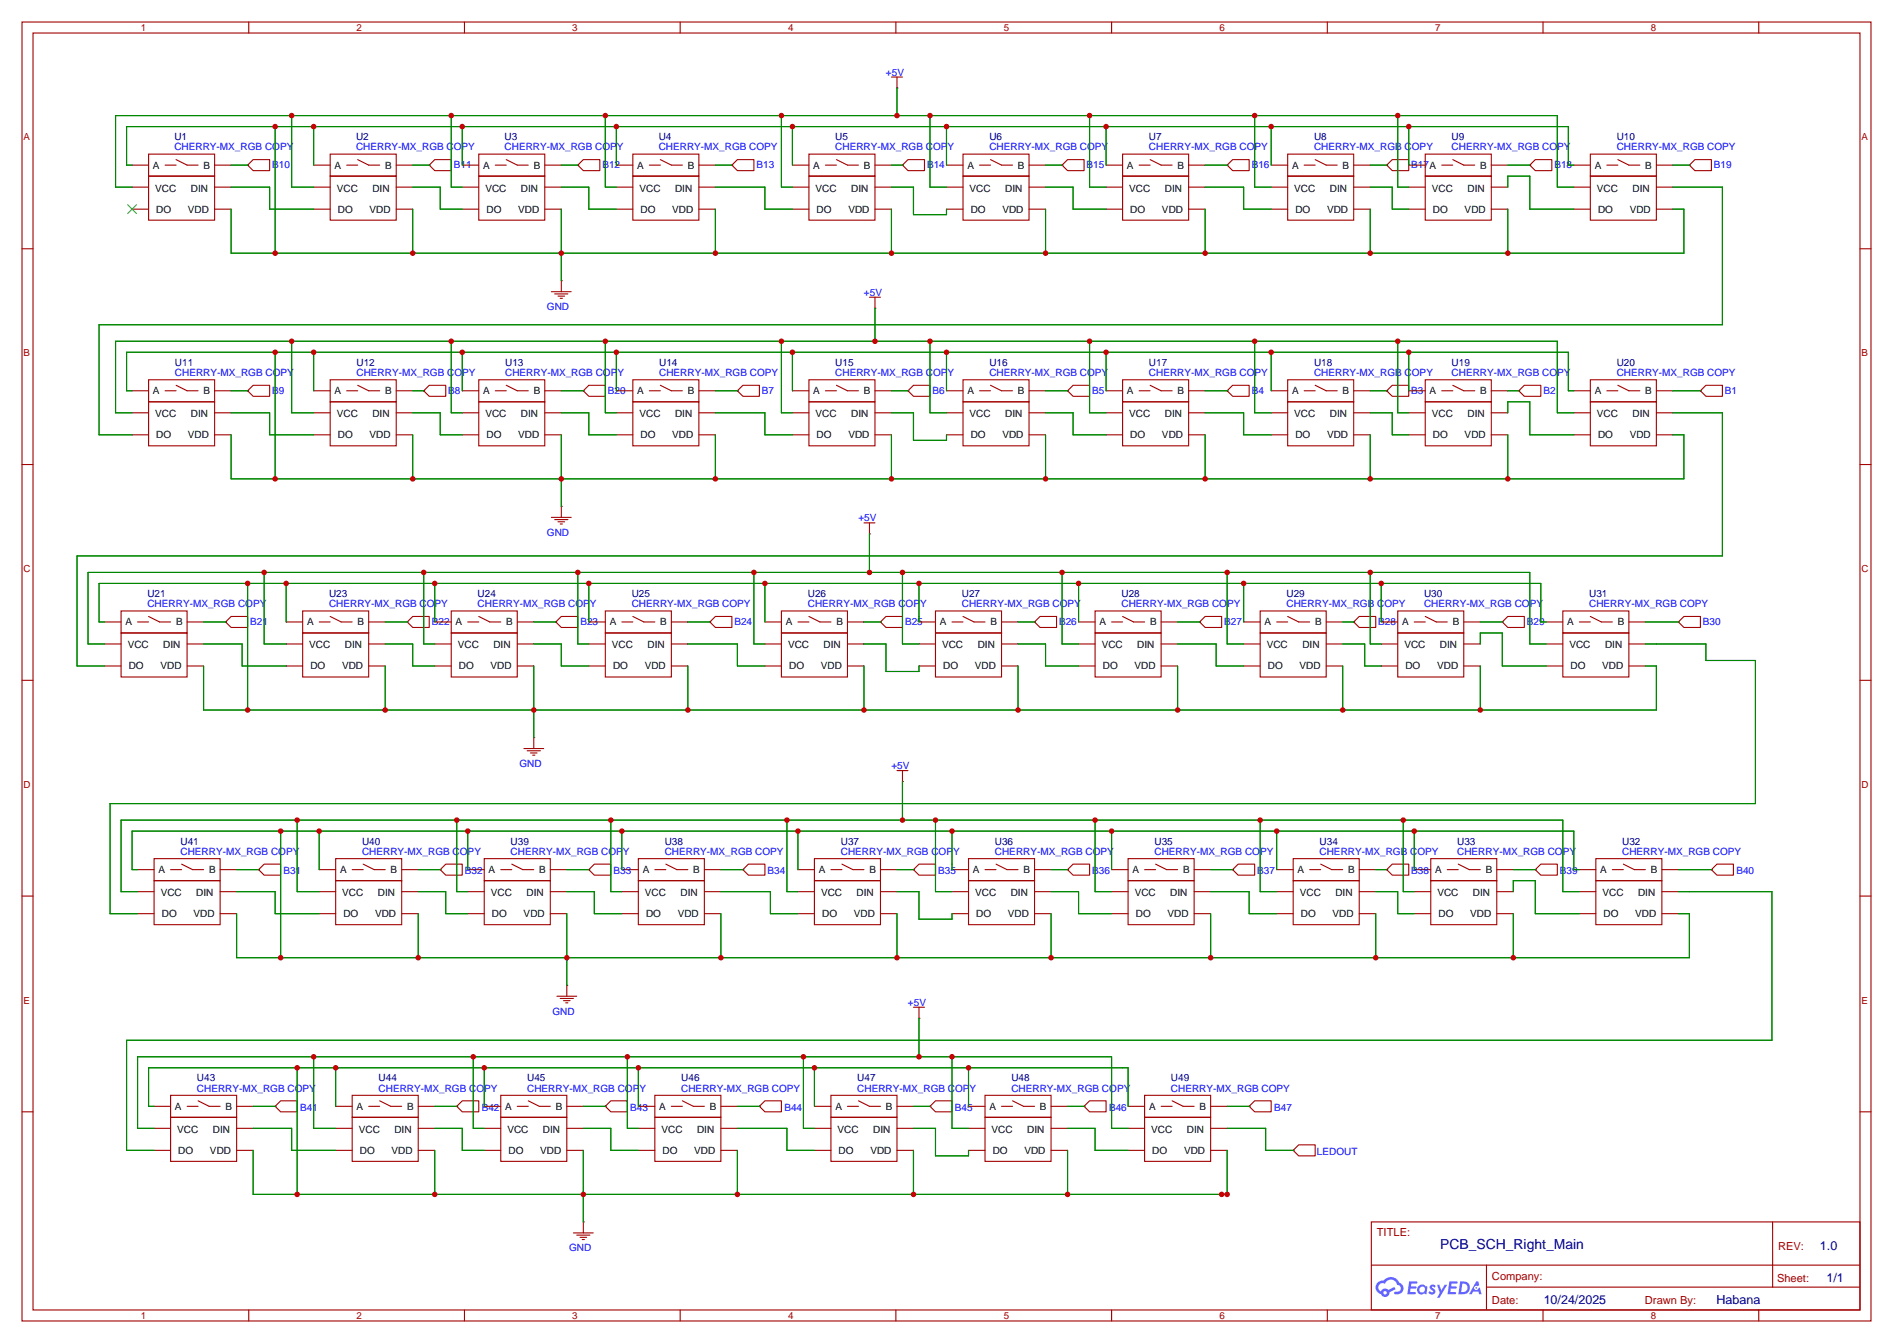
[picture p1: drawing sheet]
<svg xmlns="http://www.w3.org/2000/svg" width="437mm" height="310mm" viewBox="0 0 437 310" stroke-linecap="round" stroke-linejoin="round" font-family="sans-serif">
<g fill="none" stroke="#a10000" stroke-width=".25">
<path d="M5.1 5.1h426.7v299.7h-426.7zM7.6 7.6h421.7v294.7h-421.7zM57.4 5.1v2.5M107.2 5.1v2.5M157 5.1v2.5M205.7 17.8h2.6M206.8 5.1v2.5M207 17.8v2.5M256.5 5.1v2.5M306.3 5.1v2.5M356.1 5.1v2.5M405.9 5.1v2.5"/>
<path d="M30.5 38.1h3.8M34.3 35.6h15.2v5h-15.2zM38.1 38.1h2.5M40.6 36.8l2.6 1.3h2.5M49.5 38.1h3.8M57.1 38.1l1.3-1.3h3.8v2.6h-3.8zM57.1 38.1h.1M72.4 38.1h3.8M76.2 35.6h15.2v5h-15.2zM80 38.1h2.5M82.5 36.8l2.6 1.3h2.5M91.4 38.1h3.8"/>
<path d="M99.1 38.1l1.2-1.3h3.8v2.6h-3.8zM99.1 38.1h.1M106.7 38.1h3.8M110.5 35.6h15.2v5h-15.2zM114.3 38.1h2.5M116.8 36.8l2.6 1.3h2.5M125.7 38.1h3.8M133.3 38.1l1.3-1.3h3.8v2.6h-3.8zM133.3 38.1h.1M142.2 38.1h3.8M146 35.6h15.3v5h-15.3zM149.9 38.1h2.5"/>
<path d="M152.4 36.8l2.5 1.3h2.6M161.3 38.1h3.8M168.9 38.1l1.3-1.3h3.8v2.6h-3.8zM168.9 38.1h.1M182.9 38.1h3.8M186.7 35.6h15.2v5h-15.2zM190.5 38.1h2.5M193 36.8l2.6 1.3h2.5M201.9 38.1h3.8M207 20.3h.1M208.3 38.1l1.2-1.3h3.9v2.6h-3.9zM208.3 38.1h.1"/>
<path d="M218.4 38.1h3.8M222.2 35.6h15.3v5h-15.3zM226.1 38.1h2.5M228.6 36.8l2.5 1.3h2.6M237.5 38.1h3.8M245.1 38.1l1.3-1.3h3.8v2.6h-3.8zM245.1 38.1h.1M255.3 38.1h3.8M259.1 35.6h15.2v5h-15.2zM262.9 38.1h2.5M265.4 36.8l2.6 1.3h2.5M274.3 38.1h3.8"/>
<path d="M283.2 38.1l1.3-1.3h3.8v2.6h-3.8zM283.2 38.1h.1M293.4 38.1h3.8M297.2 35.6h15.2v5h-15.2zM301 38.1h2.5M303.5 36.8l2.6 1.3h2.5M312.4 38.1h3.8M320 38.1l1.3-1.3h3.8v2.6h-3.8zM320 38.1h.1M325.1 38.1h3.8M328.9 35.6h15.3v5h-15.3zM332.7 38.1h2.6"/>
<path d="M335.3 36.8l2.5 1.3h2.6M344.2 38.1h3.8M353.1 38.1l1.2-1.3h3.8v2.6h-3.8zM353.1 38.1h.1M363.2 38.1h3.8M367 35.6h15.3v5h-15.3zM370.8 38.1h2.6M373.4 36.8l2.5 1.3h2.6M382.3 38.1h3.8M389.9 38.1l1.3-1.3h3.8v2.6h-3.8zM389.9 38.1h.1M5.1 57.4h2.5"/>
<path d="M30.5 43.2h3.8M30.5 48.3h3.8M34.3 40.6h15.2v10.2h-15.2zM49.5 43.2h3.8M49.5 48.3h3.8M72.4 43.2h3.8M72.4 48.3h3.8M76.2 40.6h15.2v10.2h-15.2zM91.4 43.2h3.8M91.4 48.3h3.8M106.7 43.2h3.8M106.7 48.3h3.8"/>
<path d="M110.5 40.6h15.2v10.2h-15.2zM125.7 43.2h3.8M125.7 48.3h3.8M142.2 43.2h3.8M142.2 48.3h3.8M146 40.6h15.3v10.2h-15.3zM161.3 43.2h3.8M161.3 48.3h3.8M182.9 43.2h3.8M182.9 48.3h3.8M186.7 40.6h15.2v10.2h-15.2zM201.9 43.2h3.8"/>
<path d="M201.9 48.3h3.8M218.4 43.2h3.8M218.4 48.3h3.8M222.2 40.6h15.3v10.2h-15.3zM237.5 43.2h3.8M237.5 48.3h3.8M255.3 43.2h3.8M255.3 48.3h3.8M259.1 40.6h15.2v10.2h-15.2zM274.3 43.2h3.8M274.3 48.3h3.8M293.4 43.2h3.8"/>
<path d="M293.4 48.3h3.8M297.2 40.6h15.2v10.2h-15.2zM312.4 43.2h3.8M312.4 48.3h3.8M325.1 43.2h3.8M325.1 48.3h3.8M328.9 40.6h15.3v10.2h-15.3zM344.2 43.2h3.8M344.2 48.3h3.8M363.2 43.2h3.8M363.2 48.3h3.8M367 40.6h15.3v10.2h-15.3z"/>
<path d="M382.3 43.2h3.8M382.3 48.3h3.8M429.3 57.4h2.5M127.3 67.3h4.5M128 67.8h3.1M128.8 68.3h1.5M129.3 68.8h.5M129.5 64.8h.1M129.5 64.8v2.5M200.7 68.6h2.5M201.9 71.1h.1M201.9 68.6v2.5"/>
<path d="M30.5 90.2h3.8M30.5 95.2h3.8M34.3 92.7h15.2v10.2h-15.2zM34.3 87.6h15.2v5.1h-15.2zM38.1 90.2h2.5M40.6 88.9l2.6 1.3h2.5M49.5 90.2h3.8M49.5 95.2h3.8M57.1 90.2h.1M58.4 88.9h3.8v2.5h-3.8l-1.3-1.2zM72.4 90.2h3.8M72.4 95.2h3.8"/>
<path d="M76.2 92.7h15.2v10.2h-15.2zM76.2 87.6h15.2v5.1h-15.2zM80 90.2h2.5M82.5 88.9l2.6 1.3h2.5M91.4 90.2h3.8M91.4 95.2h3.8M97.8 90.2h.1M99.1 88.9h3.8v2.5h-3.8l-1.3-1.2zM106.7 90.2h3.8M106.7 95.2h3.8M110.5 92.7h15.2v10.2h-15.2zM110.5 87.6h15.2v5.1h-15.2z"/>
<path d="M114.3 90.2h2.5M116.8 88.9l2.6 1.3h2.5M125.7 90.2h3.8M125.7 95.2h3.8M134.6 90.2h.1M135.9 88.9h3.8v2.5h-3.8l-1.3-1.2zM142.2 90.2h3.8M142.2 95.2h3.8M146 92.7h15.3v10.2h-15.3zM146 87.6h15.3v5.1h-15.3zM149.9 90.2h2.5M152.4 88.9l2.5 1.3h2.6"/>
<path d="M161.3 90.2h3.8M161.3 95.2h3.8M170.2 90.2h.1M171.4 88.9h3.9v2.5h-3.9l-1.2-1.2zM182.9 90.2h3.8M182.9 95.2h3.8M186.7 92.7h15.2v10.2h-15.2zM186.7 87.6h15.2v5.1h-15.2zM190.5 90.2h2.5M193 88.9l2.6 1.3h2.5M201.9 90.2h3.8M201.9 95.2h3.8"/>
<path d="M209.5 90.2h.1M210.8 88.9h3.8v2.5h-3.8l-1.3-1.2zM218.4 90.2h3.8M218.4 95.2h3.8M222.2 92.7h15.3v10.2h-15.3zM222.2 87.6h15.3v5.1h-15.3zM226.1 90.2h2.5M228.6 88.9l2.5 1.3h2.6M237.5 90.2h3.8M237.5 95.2h3.8M246.4 90.2h.1M247.6 88.9h3.9v2.5h-3.9l-1.2-1.2z"/>
<path d="M255.3 90.2h3.8M255.3 95.2h3.8M259.1 92.7h15.2v10.2h-15.2zM259.1 87.6h15.2v5.1h-15.2zM262.9 90.2h2.5M265.4 88.9l2.6 1.3h2.5M274.3 90.2h3.8M274.3 95.2h3.8M283.2 90.2l1.3-1.3h3.8v2.5h-3.8zM283.2 90.2h.1M293.4 90.2h3.8M293.4 95.2h3.8"/>
<path d="M297.2 92.7h15.2v10.2h-15.2zM297.2 87.6h15.2v5.1h-15.2zM301 90.2h2.5M303.5 88.9l2.6 1.3h2.5M312.4 90.2h3.8M312.4 95.2h3.8M320 90.2h.1M321.3 88.9h3.8v2.5h-3.8l-1.3-1.2zM325.1 90.2h3.8M325.1 95.2h3.8M328.9 92.7h15.3v10.2h-15.3zM328.9 87.6h15.3v5.1h-15.3z"/>
<path d="M332.7 90.2h2.6M335.3 88.9l2.5 1.3h2.6M344.2 90.2h3.8M344.2 95.2h3.8M350.5 90.2l1.3-1.3h3.8v2.5h-3.8zM350.5 90.2h.1M363.2 90.2h3.8M363.2 95.2h3.8M367 92.7h15.3v10.2h-15.3zM367 87.6h15.3v5.1h-15.3zM370.8 90.2h2.6M373.4 88.9l2.5 1.3h2.6"/>
<path d="M382.3 90.2h3.8M382.3 95.2h3.8M392.4 90.2h.1M393.7 88.9h3.8v2.5h-3.8l-1.3-1.2zM5.1 107.2h2.5M30.5 100.3h3.8M49.5 100.3h3.8M72.4 100.3h3.8M91.4 100.3h3.8M106.7 100.3h3.8M125.7 100.3h3.8M127.3 119.4h4.5"/>
<path d="M128 119.9h3.1M129.5 116.8h.1M129.5 116.8v2.6M142.2 100.3h3.8M161.3 100.3h3.8M182.9 100.3h3.8M201.9 100.3h3.8M218.4 100.3h3.8M237.5 100.3h3.8M255.3 100.3h3.8M274.3 100.3h3.8M293.4 100.3h3.8"/>
<path d="M312.4 100.3h3.8M325.1 100.3h3.8M344.2 100.3h3.8M363.2 100.3h3.8M382.3 100.3h3.8M429.3 107.2h2.5M128.8 120.4h1.5M129.3 120.9h.5M199.4 120.6h2.5M200.7 123.2h.1M200.7 120.6v2.6M5.1 157h2.5"/>
<path d="M24.1 143.5h3.8M24.1 148.6h3.8M24.1 153.7h3.8M27.9 146.1h15.3v10.1h-15.3zM27.9 141h15.3v5.1h-15.3zM31.7 143.5h2.6M34.3 142.2l2.5 1.3h2.6M43.2 143.5h3.8M43.2 148.6h3.8M43.2 153.7h3.8M52.1 143.5h.1M53.3 142.2h3.8v2.6h-3.8l-1.2-1.3z"/>
<path d="M66 143.5h3.8M66 148.6h3.8M66 153.7h3.8M69.8 146.1h15.3v10.1h-15.3zM69.8 141h15.3v5.1h-15.3zM73.7 143.5h2.5M76.2 142.2l2.5 1.3h2.6M85.1 143.5h3.8M85.1 148.6h3.8M85.1 153.7h3.8M94 143.5l1.2-1.3h3.9v2.6h-3.9zM94 143.5h.1"/>
<path d="M100.3 143.5h3.8M100.3 148.6h3.8M100.3 153.7h3.8M104.1 146.1h15.3v10.1h-15.3zM104.1 141h15.3v5.1h-15.3zM107.9 143.5h2.6M110.5 142.2l2.5 1.3h2.6M119.4 143.5h3.8M119.4 148.6h3.8M119.4 153.7h3.8M128.3 143.5l1.2-1.3h3.8v2.6h-3.8zM128.3 143.5h.1"/>
<path d="M135.9 143.5h3.8M135.9 148.6h3.8M135.9 153.7h3.8M139.7 146.1h15.2v10.1h-15.2zM139.7 141h15.2v5.1h-15.2zM143.5 143.5h2.5M146 142.2l2.6 1.3h2.5M154.9 143.5h3.8M154.9 148.6h3.8M154.9 153.7h3.8M163.8 143.5l1.3-1.3h3.8v2.6h-3.8zM163.8 143.5h.1"/>
<path d="M176.5 143.5h3.8M176.5 148.6h3.8M176.5 153.7h3.8M180.3 146.1h15.3v10.1h-15.3zM180.3 141h15.3v5.1h-15.3zM184.1 143.5h2.6M186.7 142.2l2.5 1.3h2.6M195.6 143.5h3.8M195.6 148.6h3.8M195.6 153.7h3.8M203.2 143.5h.1M204.5 142.2h3.8v2.6h-3.8l-1.3-1.3z"/>
<path d="M212.1 143.5h3.8M212.1 148.6h3.8M212.1 153.7h3.8M215.9 146.1h15.2v10.1h-15.2zM215.9 141h15.2v5.1h-15.2zM219.7 143.5h2.5M222.2 142.2l2.6 1.3h2.5M231.1 143.5h3.8M231.1 148.6h3.8M231.1 153.7h3.8M238.8 143.5l1.2-1.3h3.8v2.6h-3.8zM238.8 143.5h.1"/>
<path d="M248.9 143.5h3.8M248.9 148.6h3.8M248.9 153.7h3.8M252.7 146.1h15.3v10.1h-15.3zM252.7 141h15.3v5.1h-15.3zM256.5 143.5h2.6M259.1 142.2l2.5 1.3h2.6M268 143.5h3.8M268 148.6h3.8M268 153.7h3.8M276.9 143.5l1.2-1.3h3.8v2.6h-3.8zM276.9 143.5h.1"/>
<path d="M287 143.5h3.8M287 148.6h3.8M287 153.7h3.8M290.8 146.1h15.3v10.1h-15.3zM290.8 141h15.3v5.1h-15.3zM294.6 143.5h2.6M297.2 142.2l2.5 1.3h2.6M306.1 143.5h3.8M306.1 148.6h3.8M306.1 153.7h3.8M312.4 143.5l1.3-1.3h3.8v2.6h-3.8zM312.4 143.5h.1"/>
<path d="M318.8 143.5h3.8M318.8 148.6h3.8M318.8 153.7h3.8M322.6 146.1h15.2v10.1h-15.2zM322.6 141h15.2v5.1h-15.2zM326.4 143.5h2.5M328.9 142.2l2.6 1.3h2.5M337.8 143.5h3.8M337.8 148.6h3.8M337.8 153.7h3.8M346.7 143.5l1.3-1.3h3.8v2.6h-3.8zM346.7 143.5h.1"/>
<path d="M356.9 143.5h3.8M356.9 148.6h3.8M356.9 153.7h3.8M360.7 146.1h15.2v10.1h-15.2zM360.7 141h15.2v5.1h-15.2zM364.5 143.5h2.5M367 142.2l2.6 1.3h2.5M375.9 143.5h3.8M375.9 148.6h3.8M375.9 153.7h3.8M387.3 143.5h.1M388.6 142.2h3.8v2.6h-3.8l-1.3-1.3z"/>
<path d="M429.3 157h2.5M120.9 172.7h4.6M121.7 173.2h3M122.4 173.7h1.6M122.9 174.2h.5M123.2 170.2h.1M123.2 170.2v2.5M5.1 206.8h2.5M429.3 206.8h2.5M5.1 256.5h2.5M429.3 256.5h2.5M316.5 281.9h112.8v20.4h-112.8z"/>
<path d="M316.5 291.9h112.7M343.1 297h86.1M343.1 291.9v10.2M409.1 282v15M57.4 302.3v2.5M107.2 302.3v2.5M157 302.3v2.5M206.8 302.3v2.5M256.5 302.3v2.5M306.3 302.3v2.5M356.1 302.3v2.5M405.9 302.3v2.5"/>
</g>
<path d="M29.5 47.2l2 2.1M31.5 47.2l-2 2.1" fill="none" stroke="#3c3" stroke-width=".25"/>
<g fill="#5487ff">
<path d="M330.1 296.6l.6-.2 .3 .1 .4 .2-.3 .5a.33 .33 0 0 0-.3-.3 .33 .33 0 0 0-.3 .1v.1a.86 .86 0 0 1 .7 .6 .86 .86 0 0 1-.3 .9l-.6 .1-.7-.4 .4-.4 .5 .3 .2-.1v-.2a.88 .88 0 0 1-.6-1.3z"/>
<path d="M331.6 296.4h.6l.4 1.3 .8-1.3h.6l-1.8 3.1h-.6l.7-1.2z"/>
<path d="M325.2 295.7l1.9 .1-.1 .3-1.3 .1-.1 .6h1.1l.2 .3-.2 .2h-1.1l-.2 .8 1.2 .1 .2 .2-.1 .2h-1.9z"/>
<path d="M334.5 295.7l1.9 .1-.1 .3-1.3 .1-.1 .6h1.1l.2 .3-.3 .2h-1.1l-.1 .8 1.2 .1 .2 .2-.2 .2h-1.8z"/>
<path d="M340.7 295.7h.5l.2 .9-.4 .2a.5 .5 0 0 0-.8 .2 .5 .5 0 0 0 .4 .7 .5 .5 0 0 0 .6-.5l.3-.1 .4 1.5h-.5l-.2-.6h-1.2l-.4 .6h-.6z"/>
<path d="M337 295.7l-.4 2.9h.9a1.51 1.51 0 0 0 1.7-1.5 1.51 1.51 0 0 0-1.7-1.4zM337.5 296.2a1.02 1.02 0 0 1 1.2 1.1 1.02 1.02 0 0 1-1.5 .8z"/>
<path d="M327.5 296.7a1.11 1.11 0 0 0-.3 1.5 1.11 1.11 0 0 0 1.6 .3l.4 .1 .2-1.6-.4-.2a1.02 1.02 0 0 0-1.5-.1zM327.5 297.5a.67 .67 0 0 1 1.3 0 .67 .67 0 0 1-1.3 0z"/>
<path d="M317.9 295.9a1.58 1.58 0 0 0 .8 2.7 1.01 1.01 0 0 0 1.2 .7 1.01 1.01 0 0 0 .8-1.1l1.4-.7-.3-.6-1.4 .7-.5-.3a1.02 1.02 0 0 0-1.2 .7 1 1 0 0 1-.5-1.4 1 1 0 0 1 1.4-.4 1.49 1.49 0 0 1 1.6-.9 1.49 1.49 0 0 1 1.3 1.2 .82 .82 0 0 1 .7 1 .82 .82 0 0 1-1.2 .5l-.2 .2v.3a1.4 1.4 0 0 0 2-.6 1.4 1.4 0 0 0-.9-2 2.19 2.19 0 0 0-3.7-.4l-.7 .1zM319.3 298.3a.39 .39 0 0 1 .7 0 .39 .39 0 0 1-.7 0z"/>
<circle cx="340.7" cy="297.2" r=".19"/>
</g>
<g fill="none" stroke="#a10000" stroke-width=".25">
<path d="M207 177.8h2.5M208.3 177.8v2.5M35.6 198.1h15.2v5.1h-15.2zM41.9 199.4l2.5 1.3h2.6M77.5 198.1h15.2v5.1h-15.2zM83.8 199.4l2.6 1.3h2.5M111.8 198.1h15.2v5.1h-15.2zM118.1 199.4l2.5 1.3h2.6M137.2 199.4h3.8v2.5h-3.8l-1.3-1.2zM147.3 198.1h15.3v5.1h-15.3zM153.7 199.4l2.5 1.3h2.5M188 198.1h15.2v5.1h-15.2z"/>
<path d="M194.3 199.4l2.5 1.3h2.6M208.3 180.3h.1M223.5 198.1h15.3v5.1h-15.3zM229.9 199.4l2.5 1.3h2.5M247.6 199.4h3.9v2.5h-3.9l-1.2-1.2zM260.3 198.1h15.3v5.1h-15.3zM266.7 199.4l2.5 1.3h2.6M285.8 199.4h3.8v2.5h-3.8l-1.3-1.2zM298.4 198.1h15.3v5.1h-15.3zM304.8 199.4l2.5 1.3h2.6M321.3 199.4h3.8v2.5h-3.8l-1.3-1.2zM330.2 198.1h15.2v5.1h-15.2z"/>
<path d="M336.5 199.4l2.6 1.3h2.5M355.6 199.4h3.8v2.5h-3.8l-1.3-1.2zM368.3 198.1h15.2v5.1h-15.2zM374.6 199.4l2.6 1.3h2.5M396.2 199.4h3.8v2.5h-3.8l-1.2-1.2zM31.7 200.7h3.9M31.7 205.7h3.9M31.7 210.8h3.9M35.6 203.2h15.2v10.2h-15.2zM39.4 200.7h2.5M50.8 200.7h3.8M50.8 205.7h3.8"/>
<path d="M50.8 210.8h3.8M59.7 200.7l1.3-1.3h3.8v2.5h-3.8zM59.7 200.7h.1M73.7 200.7h3.8M73.7 205.7h3.8M73.7 210.8h3.8M77.5 203.2h15.2v10.2h-15.2zM81.3 200.7h2.5M92.7 200.7h3.8M92.7 205.7h3.8M92.7 210.8h3.8M101.6 200.7l1.3-1.3h3.8v2.5h-3.8z"/>
<path d="M101.6 200.7h.1M107.9 200.7h3.9M107.9 205.7h3.9M107.9 210.8h3.9M111.8 203.2h15.2v10.2h-15.2zM115.6 200.7h2.5M127 200.7h3.8M127 205.7h3.8M127 210.8h3.8M135.9 200.7h.1M143.5 200.7h3.8M143.5 205.7h3.8"/>
<path d="M143.5 210.8h3.8M147.3 203.2h15.3v10.2h-15.3zM151.1 200.7h2.6M162.6 200.7h3.8M162.6 205.7h3.8M162.6 210.8h3.8M171.4 200.7l1.3-1.3h3.8v2.5h-3.8zM171.4 200.7h.1M184.1 200.7h3.9M184.1 205.7h3.9M184.1 210.8h3.9M188 203.2h15.2v10.2h-15.2z"/>
<path d="M191.8 200.7h2.5M203.2 200.7h3.8M203.2 205.7h3.8M203.2 210.8h3.8M210.8 200.7l1.3-1.3h3.8v2.5h-3.8zM210.8 200.7h.1M219.7 200.7h3.8M219.7 205.7h3.8M219.7 210.8h3.8M223.5 203.2h15.3v10.2h-15.3zM227.3 200.7h2.6M238.8 200.7h3.8"/>
<path d="M238.8 205.7h3.8M238.8 210.8h3.8M246.4 200.7h.1M256.5 200.7h3.8M256.5 205.7h3.8M256.5 210.8h3.8M260.3 203.2h15.3v10.2h-15.3zM264.2 200.7h2.5M275.6 200.7h3.8M275.6 205.7h3.8M275.6 210.8h3.8M284.5 200.7h.1"/>
<path d="M294.6 200.7h3.8M294.6 205.7h3.8M294.6 210.8h3.8M298.4 203.2h15.3v10.2h-15.3zM302.3 200.7h2.5M313.7 200.7h3.8M313.7 205.7h3.8M313.7 210.8h3.8M320 200.7h.1M326.4 200.7h3.8M326.4 205.7h3.8M326.4 210.8h3.8"/>
<path d="M330.2 203.2h15.2v10.2h-15.2zM334 200.7h2.5M345.4 200.7h3.8M345.4 205.7h3.8M345.4 210.8h3.8M354.3 200.7h.1M364.5 200.7h3.8M364.5 205.7h3.8M364.5 210.8h3.8M368.3 203.2h15.2v10.2h-15.2zM372.1 200.7h2.5M383.5 200.7h3.8"/>
<path d="M383.5 205.7h3.8M383.5 210.8h3.8M395 200.7h.1M128.5 229.9h4.6M129.3 230.4h3M130 230.9h1.6M130.6 231.4h.5M130.8 227.3h.1M130.8 227.3v2.6M210.8 232.4h2.6M212.1 235h.1M212.1 232.4v2.6"/>
<path d="M35.6 255.3h3.8M39.4 257.8h15.2v10.2h-15.2zM39.4 252.7h15.2v5.1h-15.2zM43.2 255.3h2.5M45.7 254l2.6 1.3h2.5M54.6 255.3h3.8M63.5 255.3l1.3-1.3h3.8v2.5h-3.8zM63.5 255.3h.1M77.5 255.3h3.8M81.3 257.8h15.2v10.2h-15.2zM81.3 252.7h15.2v5.1h-15.2zM85.1 255.3h2.5"/>
<path d="M87.6 254l2.6 1.3h2.5M96.5 255.3h3.8M105.4 255.3l1.3-1.3h3.8v2.5h-3.8zM105.4 255.3h.1M111.8 255.3h3.8M115.6 257.8h15.2v10.2h-15.2zM115.6 252.7h15.2v5.1h-15.2zM119.4 255.3h2.5M121.9 254l2.6 1.3h2.5M130.8 255.3h3.8M139.7 255.3l1.3-1.3h3.8v2.5h-3.8zM139.7 255.3h.1"/>
<path d="M147.3 255.3h3.8M151.1 257.8h15.3v10.2h-15.3zM151.1 252.7h15.3v5.1h-15.3zM154.9 255.3h2.6M157.5 254l2.5 1.3h2.6M166.4 255.3h3.8M175.3 255.3l1.2-1.3h3.8v2.5h-3.8zM175.3 255.3h.1M188 255.3h3.8M191.8 257.8h15.2v10.2h-15.2zM191.8 252.7h15.2v5.1h-15.2zM195.6 255.3h2.5"/>
<path d="M198.1 254l2.6 1.3h2.5M207 255.3h3.8M214.6 255.3h.1M215.9 254h3.8v2.5h-3.8l-1.3-1.2zM223.5 255.3h3.8M227.3 257.8h15.3v10.2h-15.3zM227.3 252.7h15.3v5.1h-15.3zM231.1 255.3h2.6M233.7 254l2.5 1.3h2.6M242.6 255.3h3.8M250.2 255.3h.1M251.5 254h3.8v2.5h-3.8l-1.3-1.2z"/>
<path d="M260.3 255.3h3.9M264.2 257.8h15.2v10.2h-15.2zM264.2 252.7h15.2v5.1h-15.2zM268 255.3h2.5M270.5 254l2.5 1.3h2.6M279.4 255.3h3.8M288.3 255.3h.1M289.6 254h3.8v2.5h-3.8l-1.3-1.2zM35.6 260.4h3.8M35.6 265.4h3.8M54.6 260.4h3.8M54.6 265.4h3.8"/>
<path d="M77.5 260.4h3.8M77.5 265.4h3.8M96.5 260.4h3.8M96.5 265.4h3.8M111.8 260.4h3.8M111.8 265.4h3.8M130.8 260.4h3.8M130.8 265.4h3.8M147.3 260.4h3.8M147.3 265.4h3.8M166.4 260.4h3.8M166.4 265.4h3.8"/>
<path d="M188 260.4h3.8M188 265.4h3.8M207 260.4h3.8M207 265.4h3.8M223.5 260.4h3.8M223.5 265.4h3.8M242.6 260.4h3.8M242.6 265.4h3.8M260.3 260.4h3.9M260.3 265.4h3.9M279.4 260.4h3.8M279.4 265.4h3.8"/>
<path d="M298.4 265.4h.1M299.7 264.2h3.8v2.5h-3.8l-1.3-1.3zM132.3 284.5h4.6M133.1 285h3M133.9 285.5h1.5M134.4 286h.5M134.6 281.9h.1M134.6 281.9v2.6"/>
</g>
<g fill="none" stroke="#008700" stroke-width=".25">
<path d="M30.5 38.1h-1.3v-8.9h332.7v8.9h1.3M53.3 38.1h3.8M63.5 29.2v29.2M67.3 26.7v16.5h5.1M72.4 29.2v8.9M95.2 38.1h3.9M104.1 26.7v16.5h2.6M106.7 29.2v8.9M129.5 38.1h3.8M139.7 26.7v16.5h2.5M142.2 29.2v8.9M165.1 38.1h3.8"/>
<path d="M180.3 26.7v16.5h2.6M182.9 29.2v8.9M205.7 38.1h2.6M207 20.3v6.4M214.6 26.7v16.5h3.8M218.4 29.2v8.9M241.3 38.1h3.8M251.5 26.7v16.5h3.8M255.3 29.2v8.9M278.1 38.1h5.1M289.6 26.7v16.5h3.8M293.4 29.2v8.9"/>
<path d="M316.2 38.1h3.8M322.6 26.7v16.5h2.5M325.1 29.2v8.9M348 38.1h5.1M386.1 38.1h3.8M30.5 43.2h-3.8v-16.5h332.7v16.5h3.8M53.3 43.2h8.9v5.1h10.2M53.3 48.3v10.1h335.3v-10.1h-2.5M95.2 48.3v10.1M95.2 43.2h6.4v5.1h5.1M129.5 48.3v16.5M129.5 43.2h6.4v5.1h6.3"/>
<path d="M165.1 43.2h11.4v5.1h6.4M165.1 48.3v10.1M205.7 43.2h5.1v6.3h7.6v-1.2M205.7 48.3v10.1M241.3 48.3v10.1M241.3 43.2h6.3v5.1h7.7M278.1 43.2h8.9v5.1h6.4M278.1 48.3v10.1M316.2 48.3v10.1M316.2 43.2h5.1v5.1h3.8M348 43.2v-2.6h5.1v7.7h10.1M348 48.3v10.1"/>
<path d="M386.1 43.2h11.4v31.7h-374.6v25.4h7.6M67.3 78.7v16.5h5.1M104.1 78.7v16.5h2.6M139.7 78.7v16.5h2.5M180.3 78.7v16.5h2.6M201.9 71.1v7.6M214.6 78.7v16.5h3.8M251.5 78.7v16.5h3.8M289.6 78.7v16.5h3.8M322.6 78.7v16.5h2.5M30.5 95.2h-3.8v-16.5h332.7v16.5h3.8M30.5 90.2h-1.3v-8.9h332.7v8.9h1.3"/>
<path d="M53.3 95.2h8.9v5.1h10.2M53.3 90.2h3.8M63.5 81.3v29.2M72.4 81.3v8.9M95.2 95.2h6.4v5.1h5.1M95.2 90.2h2.6M106.7 81.3v8.9M129.5 95.2h6.4v5.1h6.3M129.5 90.2h5.1M142.2 81.3v8.9M165.1 95.2h11.4v5.1h6.4M165.1 90.2h5.1"/>
<path d="M182.9 81.3v8.9M205.7 95.2h5.1v6.4h7.6v-1.3M205.7 90.2h3.8M218.4 81.3v8.9M241.3 95.2h6.3v5.1h7.7M241.3 90.2h5.1M255.3 81.3v8.9M278.1 95.2h8.9v5.1h6.4M278.1 90.2h5.1M293.4 81.3v8.9M316.2 95.2h5.1v5.1h3.8M316.2 90.2h3.8"/>
<path d="M325.1 81.3v8.9M348 95.2v-2.5h5.1v7.6h10.1M348 90.2h2.5M386.1 95.2h11.4v33.1h-379.7v25.4h6.3M386.1 90.2h6.3M53.3 100.3v10.2h335.3v-10.2h-2.5M95.2 100.3v10.2M129.5 100.3v16.5M165.1 100.3v10.2M205.7 100.3v10.2M241.3 100.3v10.2M278.1 100.3v10.2"/>
<path d="M316.2 100.3v10.2M348 100.3v10.2M57.1 134.6v29.2M61 132.1v16.5h5M66 134.6v8.9M97.8 132.1v16.5h2.5M100.3 134.6v8.9M133.3 132.1v16.5h2.6M135.9 134.6v8.9M174 132.1v16.5h2.5M176.5 134.6v8.9M200.7 123.2v8.9"/>
<path d="M208.3 132.1v16.5h3.8M212.1 134.6v8.9M245.1 132.1v16.5h3.8M248.9 134.6v8.9M283.2 132.1v16.5h3.8M287 134.6v8.9M316.2 132.1v16.5h2.6M318.8 134.6v8.9M24.1 148.6h-3.8v-16.5h332.8v16.5h3.8M24.1 143.5h-1.2v-8.9h332.7v8.9h1.3M47 148.6h8.9v5.1h10.1M47 153.7v10.1h335.3v-10.1h-2.6"/>
<path d="M47 143.5h5.1M88.9 148.6h6.3v5.1h5.1M88.9 153.7v10.1M88.9 143.5h5.1M123.2 148.6h6.3v5.1h6.4M123.2 153.7v16.5M123.2 143.5h5.1M158.7 148.6h11.5v5.1h6.3M158.7 153.7v10.1M158.7 143.5h5.1M199.4 148.6h5.1v6.3h7.6v-1.2M199.4 153.7v10.1"/>
<path d="M199.4 143.5h3.8M234.9 148.6h6.4v5.1h7.6M234.9 153.7v10.1M234.9 143.5h3.9M271.8 148.6h8.9v5.1h6.3M271.8 153.7v10.1M271.8 143.5h5.1M309.9 148.6h5.1v5.1h3.8M309.9 153.7v10.1M309.9 143.5h2.5M341.6 148.6v-2.5h5.1v7.6h10.2M341.6 153.7v10.1"/>
<path d="M341.6 143.5h5.1M379.7 148.6h14v3.8h11.4v33h-379.7v25.4h6.3M379.7 143.5h7.6M64.8 191.8v29.2M68.6 189.2v16.5h5.1M73.7 191.8v8.9M105.4 189.2v16.5h2.5M107.9 191.8v8.9M141 189.2v16.5h2.5M143.5 191.8v8.9M181.6 189.2v16.5h2.5M184.1 191.8v8.9"/>
<path d="M208.3 180.3v8.9M215.9 189.2v16.5h3.8M219.7 191.8v8.9M252.7 189.2v16.5h3.8M256.5 191.8v8.9M290.8 189.2v16.5h3.8M294.6 191.8v8.9M323.8 189.2v16.5h2.6M326.4 191.8v8.9M31.7 205.7h-3.8v-16.5h332.8v16.5h3.8M31.7 200.7h-1.2v-8.9h332.7v8.9h1.3M54.6 205.7h8.9v5.1h10.2"/>
<path d="M54.6 210.8v10.2h335.3v-10.2h-2.6M54.6 200.7h5.1M96.5 205.7h6.4v5.1h5M96.5 200.7h5.1M96.5 210.8v10.2M130.8 205.7h6.4v5.1h6.3M130.8 200.7h5.1M130.8 210.8v16.5M166.4 205.7h11.4v5.1h6.3M166.4 200.7h5M166.4 210.8v10.2M207 205.7h5.1v6.4h7.6v-1.3"/>
<path d="M207 210.8v10.2M207 200.7h3.8M242.6 205.7h6.3v5.1h7.6M242.6 200.7h3.8M242.6 210.8v10.2M279.4 205.7h8.9v5.1h6.3M279.4 200.7h5.1M279.4 210.8v10.2M317.5 205.7h5.1v5.1h3.8M317.5 200.7h2.5M317.5 210.8v10.2M349.2 205.7v-2.5h5.1v7.6h10.2"/>
<path d="M349.2 200.7h5.1M349.2 210.8v10.2M387.3 205.7h21.6v34.3h-379.7v25.4h6.4M387.3 200.7h7.7M212.1 235v8.8M35.6 255.3h-1.3v-8.9h226v8.9M58.4 255.3h5.1M68.6 246.4v29.2M72.4 243.8v16.6h5.1M77.5 246.4v8.9M100.3 255.3h5.1M109.2 243.8v16.6h2.6"/>
<path d="M111.8 246.4v8.9M134.6 255.3h5.1M144.8 243.8v16.6h2.5M147.3 246.4v8.9M170.2 255.3h5.1M185.4 243.8v16.6h2.6M188 246.4v8.9M210.8 255.3h3.8M219.7 243.8v16.6h3.8M223.5 246.4v8.9M246.4 255.3h3.8M283.2 255.3h5.1"/>
<path d="M35.6 260.4h-3.9v-16.6h224.8v16.6h3.8M58.4 265.4v10.2h224.8v-10.2M58.4 260.4h8.9v5h10.2M100.3 265.4v10.2M100.3 260.4h6.4v5h5.1M134.6 260.4h6.4v5h6.3M134.6 265.4v16.5M170.2 265.4v10.2M170.2 260.4h11.4v5h6.4M210.8 265.4v10.2M210.8 260.4h5.1v6.3h7.6v-1.3M246.4 260.4h6.3v5h7.6"/>
<path d="M246.4 265.4v10.2M283.2 260.4h8.9v5h6.3"/>
</g>
<g fill="#c00">
<circle cx="316.2" cy="132.1" r=".63"/>
<circle cx="283.2" cy="132.1" r=".63"/>
<circle cx="245.1" cy="132.1" r=".63"/>
<circle cx="208.3" cy="132.1" r=".63"/>
<circle cx="200.7" cy="132.1" r=".63"/>
<circle cx="133.4" cy="132.1" r=".63"/>
<circle cx="174" cy="132.1" r=".63"/>
<circle cx="97.8" cy="132.1" r=".63"/>
<circle cx="61" cy="132.1" r=".63"/>
<circle cx="341.6" cy="163.8" r=".63"/>
<circle cx="309.9" cy="163.8" r=".63"/>
<circle cx="271.8" cy="163.8" r=".63"/>
<circle cx="235" cy="163.8" r=".63"/>
<circle cx="199.4" cy="163.8" r=".63"/>
<circle cx="158.8" cy="163.8" r=".63"/>
<circle cx="88.9" cy="163.8" r=".63"/>
<circle cx="123.2" cy="163.8" r=".63"/>
<circle cx="57.2" cy="163.8" r=".63"/>
<circle cx="318.8" cy="134.6" r=".63"/>
<circle cx="287" cy="134.6" r=".63"/>
<circle cx="248.9" cy="134.6" r=".63"/>
<circle cx="212.1" cy="134.6" r=".63"/>
<circle cx="176.5" cy="134.6" r=".63"/>
<circle cx="135.9" cy="134.6" r=".63"/>
<circle cx="100.3" cy="134.6" r=".63"/>
<circle cx="66" cy="134.6" r=".63"/>
<circle cx="57.2" cy="134.6" r=".63"/>
<circle cx="322.6" cy="78.7" r=".63"/>
<circle cx="289.6" cy="78.7" r=".63"/>
<circle cx="251.5" cy="78.7" r=".63"/>
<circle cx="214.6" cy="78.7" r=".63"/>
<circle cx="201.9" cy="78.7" r=".63"/>
<circle cx="139.7" cy="78.7" r=".63"/>
<circle cx="180.3" cy="78.7" r=".63"/>
<circle cx="104.1" cy="78.7" r=".63"/>
<circle cx="67.3" cy="78.7" r=".63"/>
<circle cx="348" cy="110.5" r=".63"/>
<circle cx="316.2" cy="110.5" r=".63"/>
<circle cx="278.1" cy="110.5" r=".63"/>
<circle cx="241.3" cy="110.5" r=".63"/>
<circle cx="205.7" cy="110.5" r=".63"/>
<circle cx="165.1" cy="110.5" r=".63"/>
<circle cx="95.3" cy="110.5" r=".63"/>
<circle cx="129.5" cy="110.5" r=".63"/>
<circle cx="63.5" cy="110.5" r=".63"/>
<circle cx="325.1" cy="81.3" r=".63"/>
<circle cx="293.4" cy="81.3" r=".63"/>
<circle cx="255.3" cy="81.3" r=".63"/>
<circle cx="218.4" cy="81.3" r=".63"/>
<circle cx="182.9" cy="81.3" r=".63"/>
<circle cx="142.2" cy="81.3" r=".63"/>
<circle cx="106.7" cy="81.3" r=".63"/>
<circle cx="72.4" cy="81.3" r=".63"/>
<circle cx="63.5" cy="81.3" r=".63"/>
<circle cx="63.5" cy="58.4" r=".63"/>
<circle cx="95.3" cy="58.4" r=".63"/>
<circle cx="129.5" cy="58.4" r=".63"/>
<circle cx="165.1" cy="58.4" r=".63"/>
<circle cx="205.7" cy="58.4" r=".63"/>
<circle cx="241.3" cy="58.4" r=".63"/>
<circle cx="278.1" cy="58.4" r=".63"/>
<circle cx="316.2" cy="58.4" r=".63"/>
<circle cx="348" cy="58.4" r=".63"/>
<circle cx="63.5" cy="29.2" r=".63"/>
<circle cx="72.4" cy="29.2" r=".63"/>
<circle cx="106.7" cy="29.2" r=".63"/>
<circle cx="142.2" cy="29.2" r=".63"/>
<circle cx="182.9" cy="29.2" r=".63"/>
<circle cx="218.4" cy="29.2" r=".63"/>
<circle cx="255.3" cy="29.2" r=".63"/>
<circle cx="293.4" cy="29.2" r=".63"/>
<circle cx="325.1" cy="29.2" r=".63"/>
<circle cx="67.3" cy="26.7" r=".63"/>
<circle cx="104.1" cy="26.7" r=".63"/>
<circle cx="139.7" cy="26.7" r=".63"/>
<circle cx="180.3" cy="26.7" r=".63"/>
<circle cx="207" cy="26.7" r=".63"/>
<circle cx="214.6" cy="26.7" r=".63"/>
<circle cx="251.5" cy="26.7" r=".63"/>
<circle cx="289.6" cy="26.7" r=".63"/>
<circle cx="322.6" cy="26.7" r=".63"/>
<circle cx="68.6" cy="189.2" r=".63"/>
<circle cx="105.4" cy="189.2" r=".63"/>
<circle cx="141" cy="189.2" r=".63"/>
<circle cx="181.6" cy="189.2" r=".63"/>
<circle cx="208.3" cy="189.2" r=".63"/>
<circle cx="215.9" cy="189.2" r=".63"/>
<circle cx="252.7" cy="189.2" r=".63"/>
<circle cx="290.8" cy="189.2" r=".63"/>
<circle cx="323.9" cy="189.2" r=".63"/>
<circle cx="64.8" cy="221" r=".63"/>
<circle cx="96.5" cy="221" r=".63"/>
<circle cx="130.8" cy="221" r=".63"/>
<circle cx="166.4" cy="221" r=".63"/>
<circle cx="207" cy="221" r=".63"/>
<circle cx="242.6" cy="221" r=".63"/>
<circle cx="279.4" cy="221" r=".63"/>
<circle cx="317.5" cy="221" r=".63"/>
<circle cx="349.3" cy="221" r=".63"/>
<circle cx="64.8" cy="191.8" r=".63"/>
<circle cx="73.7" cy="191.8" r=".63"/>
<circle cx="108" cy="191.8" r=".63"/>
<circle cx="143.5" cy="191.8" r=".63"/>
<circle cx="184.2" cy="191.8" r=".63"/>
<circle cx="219.7" cy="191.8" r=".63"/>
<circle cx="256.5" cy="191.8" r=".63"/>
<circle cx="294.6" cy="191.8" r=".63"/>
<circle cx="326.4" cy="191.8" r=".63"/>
<circle cx="219.7" cy="243.8" r=".63"/>
<circle cx="212.1" cy="243.8" r=".63"/>
<circle cx="144.8" cy="243.8" r=".63"/>
<circle cx="185.4" cy="243.8" r=".63"/>
<circle cx="109.2" cy="243.8" r=".63"/>
<circle cx="72.4" cy="243.8" r=".63"/>
<circle cx="283.2" cy="275.6" r=".63"/>
<circle cx="281.9" cy="275.6" r=".63"/>
<circle cx="246.4" cy="275.6" r=".63"/>
<circle cx="210.8" cy="275.6" r=".63"/>
<circle cx="170.2" cy="275.6" r=".63"/>
<circle cx="100.3" cy="275.6" r=".63"/>
<circle cx="134.6" cy="275.6" r=".63"/>
<circle cx="68.6" cy="275.6" r=".63"/>
<circle cx="223.5" cy="246.4" r=".63"/>
<circle cx="188" cy="246.4" r=".63"/>
<circle cx="147.3" cy="246.4" r=".63"/>
<circle cx="111.8" cy="246.4" r=".63"/>
<circle cx="77.5" cy="246.4" r=".63"/>
<circle cx="68.6" cy="246.4" r=".63"/>
</g>
<text font-size="3.2" fill="#000080" x="332.4" y="288.3">PCB_SCH_Right_Main</text>
<g font-size="2.9" fill="#000080">
<text x="420" y="288.5">1.0</text>
<text x="421.5" y="295.9">1/1</text>
<text x="356.3" y="301">10/24/2025</text>
<text x="396.1" y="300.9">Habana</text>
</g>
<g font-size="2.6" fill="#a00000">
<text x="317.8" y="285.1">TITLE:</text>
<text x="410.4" y="288.5">REV:</text>
<text x="344.3" y="295.3">Company:</text>
<text x="410.1" y="295.8">Sheet:</text>
<text x="344.3" y="300.9">Date:</text>
<text x="379.6" y="300.9">Drawn By:</text>
</g>
<g font-size="2.3" fill="#00f">
<text x="204.5" y="17.4">+5V</text>
<text x="40.3" y="34.7">CHERRY-MX_RGB COPY</text>
<text x="82.2" y="34.7">CHERRY-MX_RGB COPY</text>
<text x="116.5" y="34.7">CHERRY-MX_RGB COPY</text>
<text x="152" y="34.7">CHERRY-MX_RGB COPY</text>
<text x="192.8" y="34.7">CHERRY-MX_RGB COPY</text>
<text x="228.3" y="34.7">CHERRY-MX_RGB COPY</text>
<text x="265.2" y="34.7">CHERRY-MX_RGB COPY</text>
<text x="303.3" y="34.7">CHERRY-MX_RGB COPY</text>
<text x="335" y="34.7">CHERRY-MX_RGB COPY</text>
<text x="373.1" y="34.7">CHERRY-MX_RGB COPY</text>
<text x="62.8" y="38.8">B10</text>
<text x="104.7" y="38.8">B11</text>
<text x="139" y="38.8">B12</text>
<text x="174.6" y="38.8">B13</text>
<text x="213.9" y="38.8">B14</text>
<text x="250.8" y="38.8">B15</text>
<text x="288.9" y="38.8">B16</text>
<text x="325.7" y="38.8">B17A</text>
<text x="358.7" y="38.8">B18</text>
<text x="395.6" y="38.8">B19</text>
<text x="126.2" y="71.5">GND</text>
<text x="199.4" y="68.2">+5V</text>
<text x="40.4" y="86.8">CHERRY-MX_RGB COPY</text>
<text x="82.3" y="86.8">CHERRY-MX_RGB COPY</text>
<text x="116.6" y="86.8">CHERRY-MX_RGB COPY</text>
<text x="152.1" y="86.8">CHERRY-MX_RGB COPY</text>
<text x="192.8" y="86.8">CHERRY-MX_RGB COPY</text>
<text x="228.3" y="86.8">CHERRY-MX_RGB COPY</text>
<text x="265.2" y="86.8">CHERRY-MX_RGB COPY</text>
<text x="303.3" y="86.8">CHERRY-MX_RGB COPY</text>
<text x="335" y="86.8">CHERRY-MX_RGB COPY</text>
<text x="373.1" y="86.8">CHERRY-MX_RGB COPY</text>
<text x="62.8" y="90.8">B9</text>
<text x="103.5" y="90.8">B8</text>
<text x="140.3" y="90.8">B20</text>
<text x="175.8" y="90.8">B7</text>
<text x="215.2" y="90.8">B6</text>
<text x="252" y="90.8">B5</text>
<text x="288.9" y="90.8">B4</text>
<text x="325.7" y="90.8">B3</text>
<text x="356.2" y="90.8">B2</text>
<text x="398.1" y="90.8">B1</text>
<text x="126.2" y="123.6">GND</text>
<text x="198.1" y="120.3">+5V</text>
<text x="34" y="140.1">CHERRY-MX_RGB COPY</text>
<text x="75.9" y="140.1">CHERRY-MX_RGB COPY</text>
<text x="110.2" y="140.1">CHERRY-MX_RGB COPY</text>
<text x="145.8" y="140.1">CHERRY-MX_RGB COPY</text>
<text x="186.4" y="140.1">CHERRY-MX_RGB COPY</text>
<text x="222" y="140.1">CHERRY-MX_RGB COPY</text>
<text x="258.8" y="140.1">CHERRY-MX_RGB COPY</text>
<text x="296.9" y="140.1">CHERRY-MX_RGB COPY</text>
<text x="328.7" y="140.1">CHERRY-MX_RGB COPY</text>
<text x="366.8" y="140.1">CHERRY-MX_RGB COPY</text>
<text x="57.7" y="144.2">B21</text>
<text x="99.6" y="144.2">B22</text>
<text x="133.9" y="144.2">B23</text>
<text x="169.5" y="144.2">B24</text>
<text x="208.9" y="144.2">B25</text>
<text x="244.4" y="144.2">B26</text>
<text x="282.5" y="144.2">B27</text>
<text x="318.1" y="144.2">B28</text>
<text x="352.4" y="144.2">B29</text>
<text x="393" y="144.2">B30</text>
<text x="119.9" y="176.9">GND</text>
<text x="205.7" y="177.5">+5V</text>
<text x="41.6" y="197.2">CHERRY-MX_RGB COPY</text>
<text x="83.6" y="197.2">CHERRY-MX_RGB COPY</text>
<text x="117.8" y="197.2">CHERRY-MX_RGB COPY</text>
<text x="153.4" y="197.2">CHERRY-MX_RGB COPY</text>
<text x="194" y="197.2">CHERRY-MX_RGB COPY</text>
<text x="229.6" y="197.2">CHERRY-MX_RGB COPY</text>
<text x="266.4" y="197.2">CHERRY-MX_RGB COPY</text>
<text x="304.5" y="197.2">CHERRY-MX_RGB COPY</text>
<text x="336.3" y="197.2">CHERRY-MX_RGB COPY</text>
<text x="374.4" y="197.2">CHERRY-MX_RGB COPY</text>
<text x="65.4" y="201.7">B31</text>
<text x="107.3" y="201.7">B32</text>
<text x="141.6" y="201.7">B33</text>
<text x="177.2" y="201.7">B34</text>
<text x="216.5" y="201.7">B35</text>
<text x="252.1" y="201.7">B36</text>
<text x="290.1" y="201.7">B37</text>
<text x="325.7" y="201.7">B38</text>
<text x="360" y="201.7">B39</text>
<text x="400.7" y="201.8">B40</text>
<text x="209.5" y="232.1">+5V</text>
<text x="127.5" y="234.1">GND</text>
<text x="45.5" y="251.9">CHERRY-MX_RGB COPY</text>
<text x="87.4" y="251.9">CHERRY-MX_RGB COPY</text>
<text x="121.7" y="251.9">CHERRY-MX_RGB COPY</text>
<text x="157.2" y="251.9">CHERRY-MX_RGB COPY</text>
<text x="197.9" y="251.9">CHERRY-MX_RGB COPY</text>
<text x="233.4" y="251.9">CHERRY-MX_RGB COPY</text>
<text x="270.2" y="251.9">CHERRY-MX_RGB COPY</text>
<text x="69.3" y="256.4">B41</text>
<text x="111.2" y="256.4">B42</text>
<text x="145.5" y="256.4">B43</text>
<text x="181" y="256.4">B44</text>
<text x="220.4" y="256.4">B45</text>
<text x="255.9" y="256.4">B46</text>
<text x="294" y="256.4">B47</text>
<text x="303.9" y="266.5">LEDOUT</text>
<text x="131.3" y="288.7">GND</text>
</g>
<g font-size="2.3" fill="#000080">
<text x="40.3" y="32.4">U1</text>
<text x="82.2" y="32.4">U2</text>
<text x="116.5" y="32.4">U3</text>
<text x="152" y="32.4">U4</text>
<text x="192.8" y="32.4">U5</text>
<text x="228.3" y="32.4">U6</text>
<text x="265.2" y="32.4">U7</text>
<text x="303.3" y="32.4">U8</text>
<text x="335" y="32.4">U9</text>
<text x="373.1" y="32.4">U10</text>
<text x="40.4" y="84.4">U11</text>
<text x="82.3" y="84.4">U12</text>
<text x="116.6" y="84.4">U13</text>
<text x="152.1" y="84.4">U14</text>
<text x="192.8" y="84.4">U15</text>
<text x="228.3" y="84.4">U16</text>
<text x="265.2" y="84.4">U17</text>
<text x="303.3" y="84.4">U18</text>
<text x="335" y="84.4">U19</text>
<text x="373.1" y="84.4">U20</text>
<text x="34" y="137.8">U21</text>
<text x="75.9" y="137.8">U23</text>
<text x="110.2" y="137.8">U24</text>
<text x="145.8" y="137.8">U25</text>
<text x="186.4" y="137.8">U26</text>
<text x="222" y="137.8">U27</text>
<text x="258.8" y="137.8">U28</text>
<text x="296.9" y="137.8">U29</text>
<text x="328.7" y="137.8">U30</text>
<text x="366.8" y="137.8">U31</text>
<text x="41.6" y="194.9">U41</text>
<text x="83.6" y="194.9">U40</text>
<text x="117.8" y="194.9">U39</text>
<text x="153.4" y="194.9">U38</text>
<text x="194" y="194.9">U37</text>
<text x="229.6" y="194.9">U36</text>
<text x="266.4" y="194.9">U35</text>
<text x="304.5" y="194.9">U34</text>
<text x="336.3" y="194.9">U33</text>
<text x="374.4" y="194.9">U32</text>
<text x="45.5" y="249.5">U43</text>
<text x="87.4" y="249.5">U44</text>
<text x="121.7" y="249.5">U45</text>
<text x="157.2" y="249.5">U46</text>
<text x="197.9" y="249.5">U47</text>
<text x="233.4" y="249.5">U48</text>
<text x="270.2" y="249.5">U49</text>
</g>
<g font-size="2.3">
<text x="35.3" y="38.9">A</text>
<text x="47" y="38.9">B</text>
<text x="77.2" y="38.9">A</text>
<text x="88.9" y="38.9">B</text>
<text x="111.5" y="38.9">A</text>
<text x="123.2" y="38.9">B</text>
<text x="147.1" y="38.9">A</text>
<text x="158.7" y="38.9">B</text>
<text x="187.7" y="38.9">A</text>
<text x="199.4" y="38.9">B</text>
<text x="223.3" y="38.9">A</text>
<text x="234.9" y="38.9">B</text>
<text x="260.1" y="38.9">A</text>
<text x="271.8" y="38.9">B</text>
<text x="298.2" y="38.9">A</text>
<text x="309.9" y="38.9">B</text>
<text x="341.6" y="38.9">B</text>
<text x="368" y="38.9">A</text>
<text x="379.7" y="38.9">B</text>
<text x="35.8" y="44.2">VCC</text>
<text x="44" y="44.2">DIN</text>
<text x="77.7" y="44.2">VCC</text>
<text x="85.9" y="44.2">DIN</text>
<text x="112" y="44.2">VCC</text>
<text x="120.2" y="44.2">DIN</text>
<text x="147.6" y="44.2">VCC</text>
<text x="155.8" y="44.2">DIN</text>
<text x="188.2" y="44.2">VCC</text>
<text x="196.4" y="44.2">DIN</text>
<text x="223.8" y="44.2">VCC</text>
<text x="232" y="44.2">DIN</text>
<text x="260.6" y="44.2">VCC</text>
<text x="268.8" y="44.2">DIN</text>
<text x="298.7" y="44.2">VCC</text>
<text x="306.9" y="44.2">DIN</text>
<text x="330.5" y="44.2">VCC</text>
<text x="338.7" y="44.2">DIN</text>
<text x="368.6" y="44.2">VCC</text>
<text x="376.8" y="44.2">DIN</text>
<text x="36.1" y="49">DO</text>
<text x="43.4" y="49">VDD</text>
<text x="78" y="49">DO</text>
<text x="85.3" y="49">VDD</text>
<text x="112.3" y="49">DO</text>
<text x="119.6" y="49">VDD</text>
<text x="147.8" y="49">DO</text>
<text x="155.1" y="49">VDD</text>
<text x="188.5" y="49">DO</text>
<text x="195.8" y="49">VDD</text>
<text x="224" y="49">DO</text>
<text x="231.3" y="49">VDD</text>
<text x="260.9" y="49">DO</text>
<text x="268.2" y="49">VDD</text>
<text x="299" y="49">DO</text>
<text x="306.3" y="49">VDD</text>
<text x="330.7" y="49">DO</text>
<text x="338" y="49">VDD</text>
<text x="368.8" y="49">DO</text>
<text x="376.1" y="49">VDD</text>
<text x="35.3" y="91">A</text>
<text x="47" y="91">B</text>
<text x="77.2" y="91">A</text>
<text x="88.9" y="91">B</text>
<text x="111.5" y="91">A</text>
<text x="123.2" y="91">B</text>
<text x="147.1" y="91">A</text>
<text x="158.7" y="91">B</text>
<text x="187.7" y="91">A</text>
<text x="199.4" y="91">B</text>
<text x="223.3" y="91">A</text>
<text x="234.9" y="91">B</text>
<text x="260.1" y="91">A</text>
<text x="271.8" y="91">B</text>
<text x="298.2" y="91">A</text>
<text x="309.9" y="91">B</text>
<text x="329.9" y="91">A</text>
<text x="341.6" y="91">B</text>
<text x="368" y="91">A</text>
<text x="379.7" y="91">B</text>
<text x="35.8" y="96.3">VCC</text>
<text x="36.1" y="101.1">DO</text>
<text x="43.4" y="101.1">VDD</text>
<text x="44" y="96.3">DIN</text>
<text x="77.7" y="96.3">VCC</text>
<text x="78" y="101.1">DO</text>
<text x="85.3" y="101.1">VDD</text>
<text x="85.9" y="96.3">DIN</text>
<text x="112" y="96.3">VCC</text>
<text x="112.3" y="101.1">DO</text>
<text x="119.6" y="101.1">VDD</text>
<text x="120.2" y="96.3">DIN</text>
<text x="147.6" y="96.3">VCC</text>
<text x="147.8" y="101.1">DO</text>
<text x="155.1" y="101.1">VDD</text>
<text x="155.8" y="96.3">DIN</text>
<text x="188.2" y="96.3">VCC</text>
<text x="188.5" y="101.1">DO</text>
<text x="195.8" y="101.1">VDD</text>
<text x="196.4" y="96.3">DIN</text>
<text x="223.8" y="96.3">VCC</text>
<text x="224" y="101.1">DO</text>
<text x="231.3" y="101.1">VDD</text>
<text x="232" y="96.3">DIN</text>
<text x="260.6" y="96.3">VCC</text>
<text x="260.9" y="101.1">DO</text>
<text x="268.2" y="101.1">VDD</text>
<text x="268.8" y="96.3">DIN</text>
<text x="298.7" y="96.3">VCC</text>
<text x="299" y="101.1">DO</text>
<text x="306.3" y="101.1">VDD</text>
<text x="306.9" y="96.3">DIN</text>
<text x="330.5" y="96.3">VCC</text>
<text x="330.7" y="101.1">DO</text>
<text x="338" y="101.1">VDD</text>
<text x="338.7" y="96.3">DIN</text>
<text x="368.6" y="96.3">VCC</text>
<text x="368.8" y="101.1">DO</text>
<text x="376.1" y="101.1">VDD</text>
<text x="376.8" y="96.3">DIN</text>
<text x="29" y="144.3">A</text>
<text x="29.5" y="149.6">VCC</text>
<text x="37.7" y="149.6">DIN</text>
<text x="40.6" y="144.3">B</text>
<text x="70.9" y="144.3">A</text>
<text x="71.4" y="149.6">VCC</text>
<text x="79.6" y="149.6">DIN</text>
<text x="82.5" y="144.3">B</text>
<text x="105.2" y="144.3">A</text>
<text x="105.7" y="149.6">VCC</text>
<text x="113.9" y="149.6">DIN</text>
<text x="116.8" y="144.3">B</text>
<text x="140.7" y="144.3">A</text>
<text x="141.2" y="149.6">VCC</text>
<text x="149.4" y="149.6">DIN</text>
<text x="152.4" y="144.3">B</text>
<text x="181.4" y="144.3">A</text>
<text x="181.9" y="149.6">VCC</text>
<text x="190.1" y="149.6">DIN</text>
<text x="193" y="144.3">B</text>
<text x="216.9" y="144.3">A</text>
<text x="217.4" y="149.6">VCC</text>
<text x="225.6" y="149.6">DIN</text>
<text x="228.6" y="144.3">B</text>
<text x="253.7" y="144.3">A</text>
<text x="254.3" y="149.6">VCC</text>
<text x="262.5" y="149.6">DIN</text>
<text x="265.4" y="144.3">B</text>
<text x="291.8" y="144.3">A</text>
<text x="292.4" y="149.6">VCC</text>
<text x="300.6" y="149.6">DIN</text>
<text x="303.5" y="144.3">B</text>
<text x="323.6" y="144.3">A</text>
<text x="324.1" y="149.6">VCC</text>
<text x="332.3" y="149.6">DIN</text>
<text x="335.3" y="144.3">B</text>
<text x="361.7" y="144.3">A</text>
<text x="362.2" y="149.6">VCC</text>
<text x="370.4" y="149.6">DIN</text>
<text x="373.4" y="144.3">B</text>
<text x="29.7" y="154.5">DO</text>
<text x="37" y="154.5">VDD</text>
<text x="71.6" y="154.5">DO</text>
<text x="78.9" y="154.5">VDD</text>
<text x="105.9" y="154.5">DO</text>
<text x="113.2" y="154.5">VDD</text>
<text x="141.5" y="154.5">DO</text>
<text x="148.8" y="154.5">VDD</text>
<text x="182.1" y="154.5">DO</text>
<text x="189.4" y="154.5">VDD</text>
<text x="217.7" y="154.5">DO</text>
<text x="225" y="154.5">VDD</text>
<text x="254.5" y="154.5">DO</text>
<text x="261.8" y="154.5">VDD</text>
<text x="292.6" y="154.5">DO</text>
<text x="299.9" y="154.5">VDD</text>
<text x="324.4" y="154.5">DO</text>
<text x="331.7" y="154.5">VDD</text>
<text x="362.5" y="154.5">DO</text>
<text x="369.8" y="154.5">VDD</text>
<text x="36.6" y="201.4">A</text>
<text x="48.2" y="201.4">B</text>
<text x="78.5" y="201.4">A</text>
<text x="90.2" y="201.4">B</text>
<text x="112.8" y="201.4">A</text>
<text x="124.4" y="201.4">B</text>
<text x="148.3" y="201.4">A</text>
<text x="160" y="201.4">B</text>
<text x="189" y="201.4">A</text>
<text x="200.6" y="201.4">B</text>
<text x="224.5" y="201.4">A</text>
<text x="236.2" y="201.4">B</text>
<text x="261.4" y="201.4">A</text>
<text x="273" y="201.4">B</text>
<text x="299.5" y="201.4">A</text>
<text x="311.1" y="201.4">B</text>
<text x="331.2" y="201.4">A</text>
<text x="342.9" y="201.4">B</text>
<text x="369.3" y="201.4">A</text>
<text x="381" y="201.4">B</text>
<text x="37.1" y="206.8">VCC</text>
<text x="45.3" y="206.8">DIN</text>
<text x="79" y="206.8">VCC</text>
<text x="87.2" y="206.8">DIN</text>
<text x="113.3" y="206.8">VCC</text>
<text x="121.5" y="206.8">DIN</text>
<text x="148.8" y="206.8">VCC</text>
<text x="157.1" y="206.8">DIN</text>
<text x="189.5" y="206.8">VCC</text>
<text x="197.7" y="206.8">DIN</text>
<text x="225" y="206.8">VCC</text>
<text x="233.3" y="206.8">DIN</text>
<text x="261.9" y="206.8">VCC</text>
<text x="270.1" y="206.8">DIN</text>
<text x="300" y="206.8">VCC</text>
<text x="308.2" y="206.8">DIN</text>
<text x="331.7" y="206.8">VCC</text>
<text x="339.9" y="206.8">DIN</text>
<text x="369.8" y="206.8">VCC</text>
<text x="378" y="206.8">DIN</text>
<text x="37.3" y="211.6">DO</text>
<text x="44.7" y="211.6">VDD</text>
<text x="79.2" y="211.6">DO</text>
<text x="86.6" y="211.6">VDD</text>
<text x="113.5" y="211.6">DO</text>
<text x="120.9" y="211.6">VDD</text>
<text x="149.1" y="211.6">DO</text>
<text x="156.4" y="211.6">VDD</text>
<text x="189.7" y="211.6">DO</text>
<text x="197.1" y="211.6">VDD</text>
<text x="225.3" y="211.6">DO</text>
<text x="232.6" y="211.6">VDD</text>
<text x="262.1" y="211.6">DO</text>
<text x="269.4" y="211.6">VDD</text>
<text x="300.2" y="211.6">DO</text>
<text x="307.5" y="211.6">VDD</text>
<text x="332" y="211.6">DO</text>
<text x="339.3" y="211.6">VDD</text>
<text x="370.1" y="211.6">DO</text>
<text x="377.4" y="211.6">VDD</text>
<text x="40.4" y="256.1">A</text>
<text x="52.1" y="256.1">B</text>
<text x="82.3" y="256.1">A</text>
<text x="94" y="256.1">B</text>
<text x="116.6" y="256.1">A</text>
<text x="128.3" y="256.1">B</text>
<text x="152.1" y="256.1">A</text>
<text x="163.8" y="256.1">B</text>
<text x="192.8" y="256.1">A</text>
<text x="204.5" y="256.1">B</text>
<text x="228.3" y="256.1">A</text>
<text x="240" y="256.1">B</text>
<text x="265.2" y="256.1">A</text>
<text x="276.8" y="256.1">B</text>
<text x="40.9" y="261.4">VCC</text>
<text x="49.1" y="261.4">DIN</text>
<text x="82.8" y="261.4">VCC</text>
<text x="91" y="261.4">DIN</text>
<text x="117.1" y="261.4">VCC</text>
<text x="125.3" y="261.4">DIN</text>
<text x="152.7" y="261.4">VCC</text>
<text x="160.9" y="261.4">DIN</text>
<text x="193.3" y="261.4">VCC</text>
<text x="201.5" y="261.4">DIN</text>
<text x="228.9" y="261.4">VCC</text>
<text x="237.1" y="261.4">DIN</text>
<text x="265.7" y="261.4">VCC</text>
<text x="273.9" y="261.4">DIN</text>
<text x="41.1" y="266.2">DO</text>
<text x="48.5" y="266.2">VDD</text>
<text x="83.1" y="266.2">DO</text>
<text x="90.4" y="266.2">VDD</text>
<text x="117.3" y="266.2">DO</text>
<text x="124.7" y="266.2">VDD</text>
<text x="152.9" y="266.2">DO</text>
<text x="160.2" y="266.2">VDD</text>
<text x="193.5" y="266.2">DO</text>
<text x="200.9" y="266.2">VDD</text>
<text x="229.1" y="266.2">DO</text>
<text x="236.4" y="266.2">VDD</text>
<text x="265.9" y="266.2">DO</text>
<text x="273.3" y="266.2">VDD</text>
</g>
<g font-size="2.2" fill="#a00000">
<text x="32.5" y="7.1">1</text>
<text x="82.3" y="7.1">2</text>
<text x="132.1" y="7.1">3</text>
<text x="181.9" y="7.1">4</text>
<text x="231.6" y="7.1">5</text>
<text x="281.4" y="7.1">6</text>
<text x="331.2" y="7.1">7</text>
<text x="381" y="7.1">8</text>
<text x="5.5" y="32.4">A</text>
<text x="429.6" y="32.4">A</text>
<text x="5.5" y="82.2">B</text>
<text x="429.6" y="82.2">B</text>
<text x="5.5" y="132">C</text>
<text x="429.6" y="132">C</text>
<text x="5.5" y="181.8">D</text>
<text x="429.6" y="181.8">D</text>
<text x="5.5" y="231.5">E</text>
<text x="429.6" y="231.5">E</text>
<text x="32.5" y="304.3">1</text>
<text x="82.3" y="304.3">2</text>
<text x="132.1" y="304.3">3</text>
<text x="181.9" y="304.3">4</text>
<text x="231.6" y="304.3">5</text>
<text x="281.4" y="304.3">6</text>
<text x="331.2" y="304.3">7</text>
<text x="381" y="304.3">8</text>
</g>
</svg>
